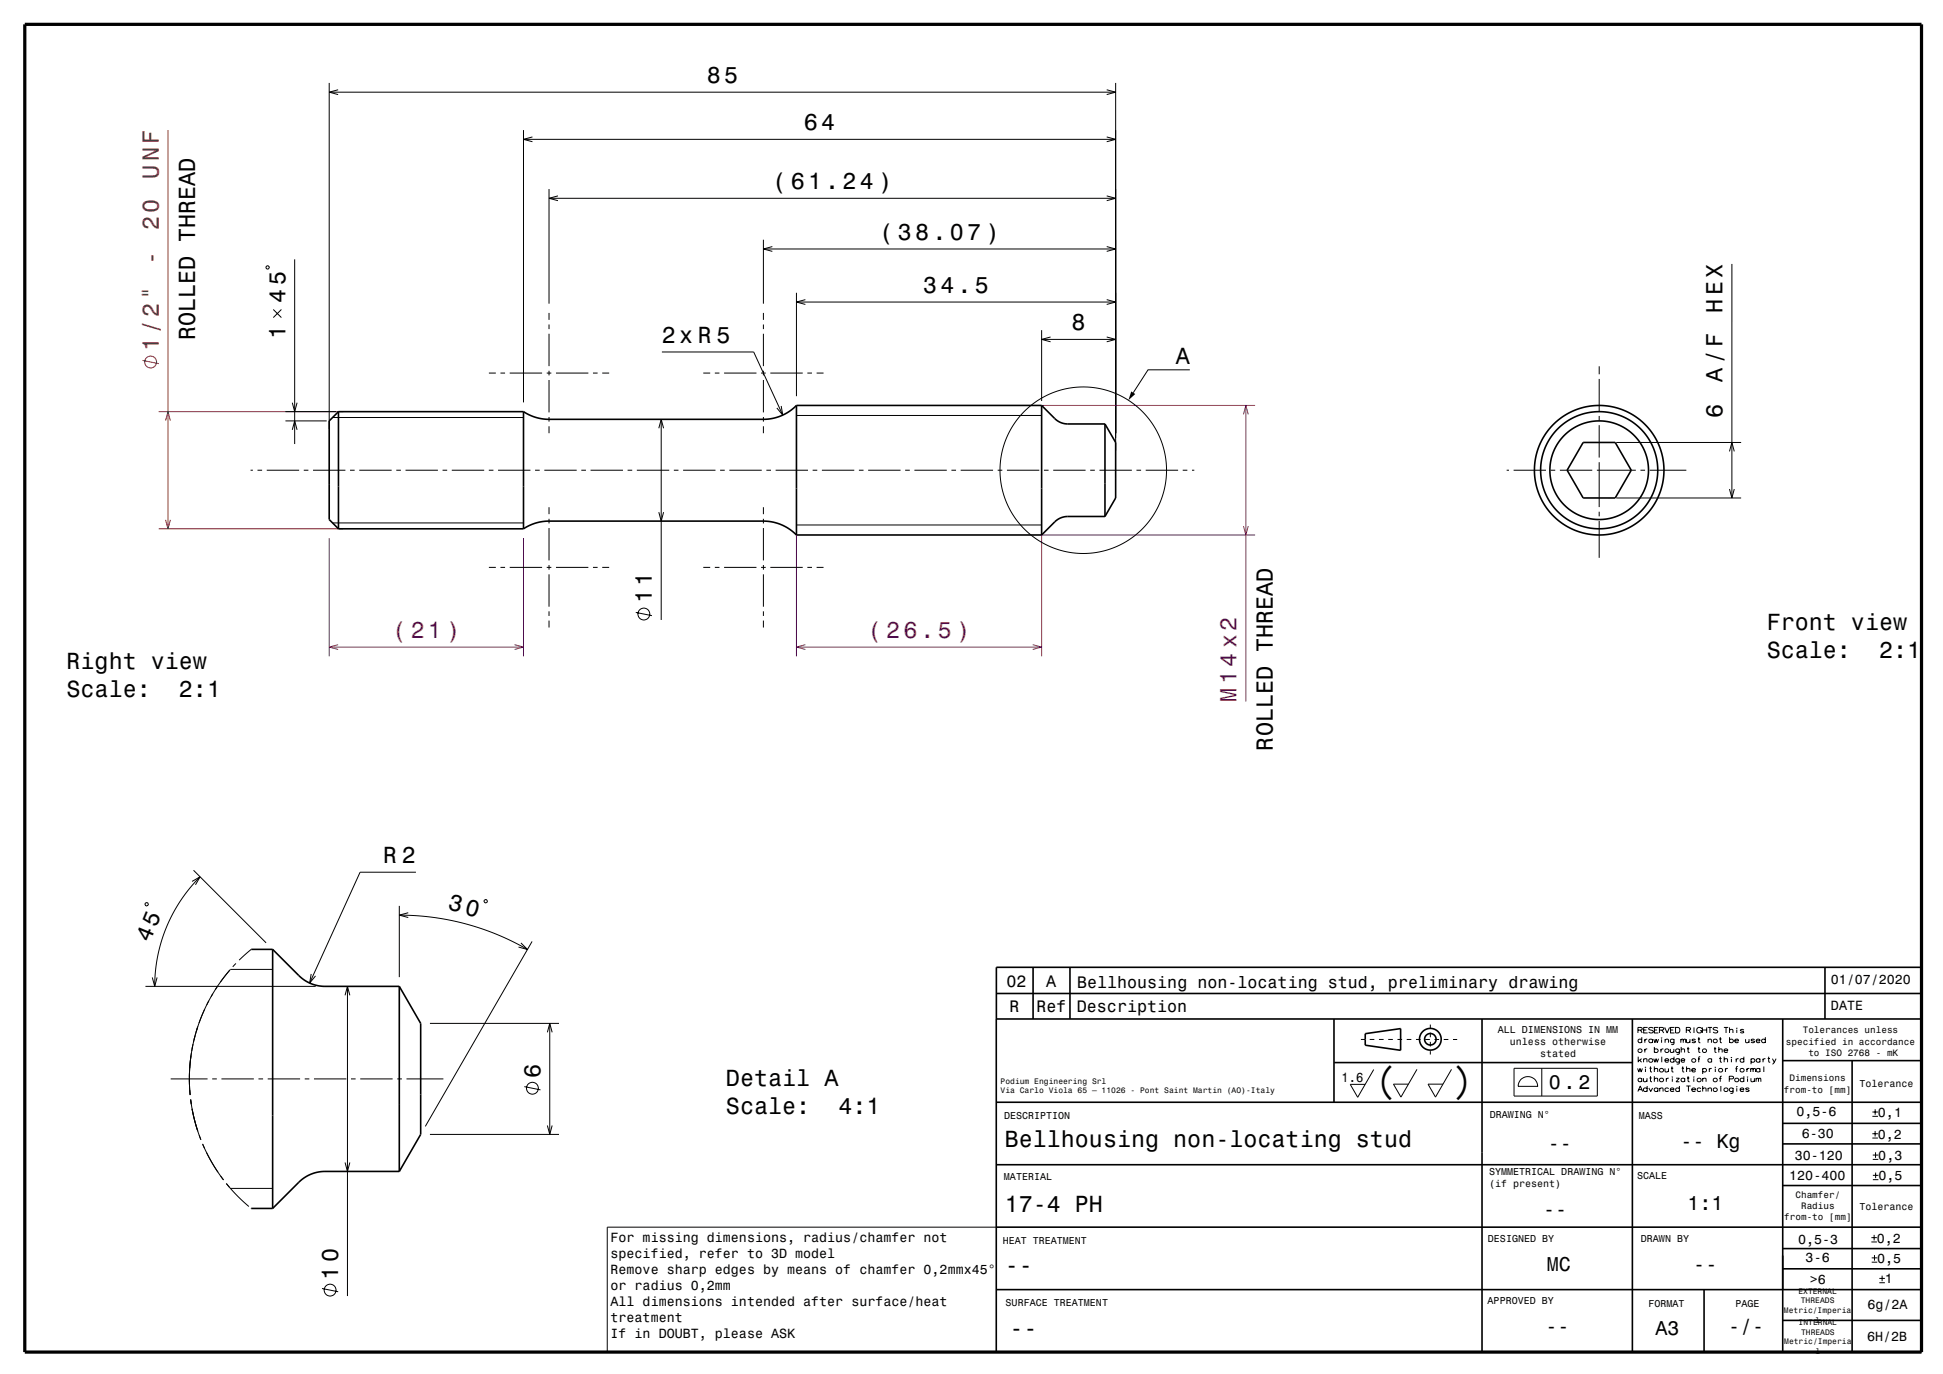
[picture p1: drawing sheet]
<svg xmlns="http://www.w3.org/2000/svg" width="420mm" height="297mm" viewBox="0 0 420 297" stroke-linecap="round" stroke-linejoin="round" font-family="sans-serif">
<g fill="none" stroke="#000" stroke-width=".22">
<path d="M71.2 17.9v74.8M71.2 19.9h170M73.1 19.4l-1.9 .5 1.9 .5M239.2 19.4l2 .5-2 .5M241.2 17.9v79.5M113.2 28.1v58.9M113.2 30.1h128M115.1 29.6l-1.9 .5 1.9 .5M239.2 29.6l2 .5-2 .5M57.7 57.5l.5 .2-.2 .5-.5-.3zM63.7 56.1v39.9M118.7 40.9v24.7"/>
<path d="M118.7 42.9h122.5M120.6 42.3l-1.9 .6 1.9 .5M165 51.8v13.8M165 53.8h76.2M167 53.3l-2 .5 2 .5M239.2 53.3l2 .5-2 .5M239.2 42.3l2 .6-2 .5M374.4 57.1v50.5M59.1 66.9l1.7 1.7M60.8 66.9l-1.7 1.7M118.7 67.6v1.5M118.7 70.1v1"/>
<path d="M118.7 72.1v7M143.1 76.1h19.8l6.3 13.6M165 67.6v1.5M165 70.1v1M165 72.1v7M172.2 63.3v22.3M172.2 65.3h69M174.1 64.8l-1.9 .5 1.9 .5M225.2 71.4v15.3M225.2 73.4h16M227.1 72.8l-1.9 .6 1.9 .5M239.2 72.8l2 .6-2 .5"/>
<path d="M239.2 64.8l2 .5-2 .5M257.2 79.9h-9l-3.2 5M345.7 79.2v1.7M61.7 91h8.9M61.7 89h10.9M63.2 92.9l.5-1.9 .5 1.9M63.2 87l.5 2 .5-2M71.9 90.2h41.3M105.7 80.6h1.5M108.2 80.6h1M110.2 80.6h7M118.2 80.6h1"/>
<path d="M118.7 80.1v1M118.7 82.1v7M118.7 90.1v1M118.7 92.1v1.5M120.2 80.6h7M128.2 80.6h1M130.2 80.6h1.5M142.4 92.6l.5-2 .5 2M142.9 90.6v43.4M152 80.6h1.5M154.5 80.6h1M156.5 80.6h7"/>
<path d="M164.5 80.6h1M165 80.1v1M165 82.1v7M165 90.1v1M165 92.1v1.5M166.5 80.6h7M168.9 87.8l.3 1.9-1.3-1.5M172.2 89.8h53M174.5 80.6h1M176.5 80.6h1.5M345.7 99.9v9.7M345.7 89.9v1"/>
<path d="M345.7 91.9v7M345.7 81.9v7M349.4 95.6h27M373.8 97.6l.6-2 .5 2M54.2 101.6h.5M55.7 101.6h1M57.7 101.6h7M65.7 101.6h1M67.7 101.6h7M71.9 113h41.3M75.7 101.6h1M77.7 101.6h7"/>
<path d="M85.7 101.6h1M87.7 101.6h7M95.7 101.6h1M97.7 101.6h7M105.7 101.6h1M107.7 101.6h7M115.7 101.6h1M117.7 101.6h7M118.7 109.6v1.5M118.7 112.1v1M118.7 114.1v7M125.7 101.6h1"/>
<path d="M127.7 101.6h7M135.7 101.6h1M137.7 101.6h7M142.4 110.7l.5 1.9 .5-1.9M145.7 101.6h1M147.7 101.6h7M155.7 101.6h1M157.7 101.6h7M165 109.6v1.5M165 112.1v1M165 114.1v7M165.7 101.6h1"/>
<path d="M167.7 101.6h7M172.2 113.5h53M175.7 101.6h1M177.7 101.6h7M185.7 101.6h1M187.7 101.6h7M195.7 101.6h1M197.7 101.6h7M205.7 101.6h1M207.7 101.6h7M215.7 101.6h1M217.7 101.6h7"/>
<path d="M225.7 101.6h1M227.7 101.6h7M235.7 101.6h1M237.7 101.6h7M245.7 101.6h1M247.7 101.6h7M255.7 101.6h1M257.7 101.6h.5M325.7 101.6h.5M327.2 101.6h7M335.2 101.6h1M337.2 101.6h7"/>
<path d="M345.2 101.6h8.4M345.7 110.6v1M345.7 112.6v8M349.4 107.6h27M354.6 101.6h1M356.6 101.6h7.9M373.8 105.7l.6 1.9 .5-1.9M105.7 122.6h1.5M108.2 122.6h1M110.2 122.6h7M118.2 122.6h1M118.7 122.1v1"/>
<path d="M118.7 124.1v7M118.7 132.1v1M118.7 134.1v1.5M120.2 122.6h7M128.2 122.6h1M130.2 122.6h1.5M137.4 132.4l3.5 .7M152 122.6h1.5M154.5 122.6h1M156.5 122.6h7M164.5 122.6h1M165 122.1v1"/>
<path d="M165 124.1v7M165 132.1v1M165 134.1v1.5M166.5 122.6h7M174.5 122.6h1M176.5 122.6h1.5M31.4 195.2h.5l.1 .5h-.5zM41.5 190.5l1.8-1-1 1.8M41.8 188.1l15.7 15.7M43.3 189.5l-2.2 2.4-1.8 2.4-1.8 3-1.4 3-1.1 2.8-.8 3.1-.6 3.5-.2 3.5M86.3 197.8l3.5 .1 3.8 .4 3.2 .5 3.9 .9 3.3 1 3.5 1.3 3.4 1.6 3.1 1.6M86.3 195.8v15.4"/>
<path d="M88.2 197.3l-1.9 .5 1.9 .5M89.9 188.5h-12.1l-10.9 24M104.7 194.6l.5-.1 .1 .5-.5 .1zM31.4 213.2h36.8M32.9 211.3l.5 1.9 .6-1.9M44.3 218.1l-1.3 3-1 3.6M45.1 216.3l-.4 .9M46 214.8l-1.5 2.9-1.5 3.4M47.1 213.1l-.6 .8M49.6 209.7l-2.2 3-1.8 2.7M51 208.3l-.7 .7M54.3 205.2l-2.6 2.3"/>
<path d="M58.9 209.5h-9.1l-2.2 2.8M67.3 210.5l-.4 2 1.3-1.5M74.6 215.1l.5-1.9 .5 1.9M75.1 213.2v67M112.6 203.8l1.4 1.4-1.9-.5M115 203.5l-23.1 40M36.9 233.2h8M40.9 233.2l.2 3.5M40.9 233.2h.1M41 231.9l-.1 1M41 235.6l.1 1M41.2 237.6l.6 3.5 .9 3.3"/>
<path d="M41.2 237.7l.2 1M41.3 228.2l-.4 5M41.4 227.7l-.4 3.2v3.7M41.6 226.2l-.2 1M41.7 225.7l-.2 1M42.1 224l-.7 3.4-.4 3.5M42.7 222.1l-.3 .9M42.8 221.9l-1 3.3M45.9 233.2h1M47.9 233.2h7M55.9 233.2h1M57.9 233.2h7"/>
<path d="M65.9 233.2h1M67.9 233.2h7M75.9 233.2h1M77.9 233.2h7M85.9 233.2h1M87.9 233.2h7.9M92.9 221.2h27.9M113.3 234.9l3.5 .7M118.3 223.1l.5-1.9 .6 1.9M118.8 221.2v24M294.2 224.7h.9M296.1 224.7h1"/>
<path d="M296.9 231.2l-3.4 6-1.6-2.8h3.2M298.1 224.7h1M300.1 224.7h1M302.1 224.7h1M304.1 224.7h1M306.1 224.7h1M306.3 231.1l-3.5 6-1.6-2.8h3.2M308.1 224.7h1M309.2 221.5v.7M309.2 223.2v1M309.2 225.2v1M309.2 227.2v.7"/>
<path d="M310.1 224.7h1M312.1 224.7h1M313.8 231.1l-3.5 6-1.6-2.8h3.2M314.1 224.7h.9M327.3 230.9h18v6h-18zM328.9 233.2a2.12 2.12 0 0 1 2.2-.3 2.12 2.12 0 0 1 1.3 1.9h-4.2l.1-.8zM333.3 230.9v6M354 230.9l.3 .8 .2-.8 .3 .8 .2-.8M354 235.9l.6-1.2 .5 1.2M354.1 222.7h.7l.2-.4-.3-.2h-.6v1.2M354.1 228.4v1.2M354.2 235.5h.7"/>
<path d="M354.4 229.2l.5 .4M354.6 222.7l.4 .6M354.9 228.8l-.8 .6M354.9 224.8a.44 .44 0 0 0-.7-.1 .44 .44 0 0 0 0 .6 .44 .44 0 0 0 .7-.1M354.9 233.2a.44 .44 0 0 0-.7-.1 .44 .44 0 0 0 0 .7 .44 .44 0 0 0 .7-.1M354.9 224.2v1.2M354.9 233.1v.7M355.3 233.1v.7h.4l.3-.2M355.3 229l.3-.2 .4 .1v.7M355.3 228.8v.8M355.3 222.6h.6M355.6 224.6v.8"/>
<path d="M355.6 226.7v.8M355.7 230.6h.1M355.7 231v.7M356 233.1v.7M356.1 235.3a.44 .44 0 0 0-.7-.1 .44 .44 0 0 0 0 .7 .44 .44 0 0 0 .7-.1M356.1 234.7v1.2M356.1 224.6l-.4 .1-.1 .2M356.1 226.7l-.4 .1-.1 .3M356.2 222.1h-.9v1.2h.9M356.4 235.2l.4 .7 .4-.7M356.6 230.9h.4M356.6 233h.4"/>
<path d="M356.8 230.5v1l.3 .2M356.8 232.6v1l.3 .2M357.2 224.8a.44 .44 0 0 0-.6-.1 .44 .44 0 0 0 0 .6 .44 .44 0 0 0 .6-.1M357.2 224.6v.8M357.4 222.3l-.4-.2a.43 .43 0 0 0-.6 .3l.8 .4 .2 .3-.6 .2-.4-.2M357.5 224.6l.2 .8 .3-.8 .2 .8 .3-.8M357.5 228.8l.2 .8 .3-.8 .2 .8 .3-.8M357.6 226.9a.44 .44 0 0 1 .7-.1 .44 .44 0 0 1 0 .7 .44 .44 0 0 1-.7-.2M357.6 231.1l.3-.2 .4 .1v.7M357.6 233.2l.3-.1h.4v.7M357.6 226.3v1.2M357.6 230.5v1.2"/>
<path d="M357.6 232.6v1.2M357.6 222.6h.6M358.4 235.3a.44 .44 0 0 0-.7-.1 .44 .44 0 0 0 0 .7 .44 .44 0 0 0 .7-.1M358.4 235.2v.7M358.5 222.1h-.9v1.2h.9M358.7 222.7h.7l.2-.4-.2-.2h-.7v1.2M358.8 235.4l.3-.2h.3l.1 .7M358.8 235.2v.7M359 226.7v.8M359.2 224.3h.1M359.2 224.7v.7M359.2 228.4v1.2"/>
<path d="M359.2 222.7l.4 .6M359.6 226.7l-.4 .1-.2 .3M359.8 222.1l.6 1.2 .5-1.2M359.9 229.2l.2 .4h.3l.3-.2M359.9 230.9l.1 .8h.3l.4-.2M359.9 224.8l.4-.2 .3 .1 .1 .7M359.9 229l.5-.2 .3 .4h-.8zM359.9 224.6v.8M360.2 233.1v.7M360.7 230.9v.8M360.7 235.3a.44 .44 0 0 0-.7-.1 .44 .44 0 0 0 0 .7 .44 .44 0 0 0 .7-.1M360.7 233.1h-.3l-.2 .3"/>
<path d="M361 235.5l.2 .4h.4l.3-.1M361.1 226.7v.7l.4 .1 .3-.2M361.1 235.3l.5-.1 .3 .3h-.9zM361.1 222.6h.6M361.2 230.9h.5M361.4 230.5v1l.3 .2M361.5 232.7h.1M361.5 233.1v.7M361.8 226.7v.8M361.9 224.8a.44 .44 0 0 0-.7-.1 .44 .44 0 0 0 0 .6 .44 .44 0 0 0 .7-.1M361.9 224.6l-.1 1.1h-.5M361.9 229a.44 .44 0 0 0-.7-.1 .44 .44 0 0 0 0 .7 .44 .44 0 0 0 .7-.2"/>
<path d="M361.9 228.4v1.2M362 222.1h-.9v1.2h.9M362.2 222.1h.5a.64 .64 0 0 1 .4 .6 .64 .64 0 0 1-.4 .6h-.5zM362.3 233.1h.7l-.7 .7h.7M363 226.9a.44 .44 0 0 0-.6-.1 .44 .44 0 0 0 0 .7 .44 .44 0 0 0 .6-.2M363 226.7v1.1l-.6 .1M363 229a.44 .44 0 0 0-.6-.1 .44 .44 0 0 0 0 .7 .44 .44 0 0 0 .6-.2M363 228.8v1.1l-.6 .1M363 235.3a.44 .44 0 0 0-.6-.1 .44 .44 0 0 0 0 .7 .44 .44 0 0 0 .6-.1M363 234.7v1.2M363.3 224.8l.3-.2 .3 .2 .3-.2 .2 .8M363.3 224.6v.8"/>
<path d="M363.4 229.2l.2 .4h.3l.3-.2M363.4 226.9l.3-.2 .4 .1v.7M363.4 229l.5-.2 .3 .4h-.8zM363.4 226.3v1.2M363.5 230.9h.5M363.7 230.5v1l.4 .2M363.9 224.8v.6M364.2 233.2a.44 .44 0 0 0-.7-.1 .44 .44 0 0 0 0 .7 .44 .44 0 0 0 .7-.1M364.2 233.1v.7M364.5 222.7h.7l.2-.4-.2-.2h-.7v1.2M364.5 234.7h.9M364.5 224.6l.1 .7 .4 .1 .3-.2"/>
<path d="M364.6 231.1l.3-.2 .3 .1 .1 .7M364.6 230.5v1.2M364.7 226.7h.5M364.7 233h.5M364.9 226.3v1l.3 .2M364.9 232.6v1l.3 .2M365 234.7v1.2M365.1 222.7l.3 .6M365.3 224.6v.8M365.7 231.3l.2 .4h.3l.3-.2M365.7 235.5l.2 .4h.3l.3-.1M365.7 231.1l.5-.2 .3 .4h-.8z"/>
<path d="M365.7 235.3l.5-.1 .3 .3h-.8zM366.1 232.7h.1M366.1 233.1v.7M366.2 222.1v1.2M366.5 224.8l-.3-.2-.3 .1-.2 .1 .8 .5-.5 .1-.3-.2M367 224.6h.5M367 226.7h.5M367 228.9h.5M367.2 224.2v1l.4 .2M367.2 226.3v1l.4 .2M367.5 228.4l-.3 .2v1M367.7 235.3a.44 .44 0 0 0-.7-.1 .44 .44 0 0 0 0 .7 .44 .44 0 0 0 .7-.1"/>
<path d="M367.9 222.4a.59 .59 0 0 0-.9-.2 .59 .59 0 0 0 0 .9 .59 .59 0 0 0 .9-.1v-.2h-.4M368 222.6h.9M368 222.1v1.2M368.1 231.1a.45 .45 0 0 1 .6-.1 .45 .45 0 0 1 0 .7 .45 .45 0 0 1-.6-.2M368.1 233.2l.3-.1h.3l.1 .7M368.1 235.4l.3-.2h.3l.1 .7M368.1 230.9v1.2M368.1 233.1v.7M368.1 234.7v1.2M368.9 222.1v1.2M369.2 222.1h.9M369.2 224.8l.3-.2 .4 .1 .1 .7"/>
<path d="M369.2 235.4l.3-.2h.4l.1 .7M369.2 224.6v.8M369.2 235.2v.7M369.5 230.9v.8M369.6 222.1v1.2M370 229a.44 .44 0 0 0-.7-.1 .44 .44 0 0 0 0 .7 .44 .44 0 0 0 .7-.2M370 228.8v.8M370 230.9l-.3 .1-.2 .3M370.5 226.7h.5M370.7 226.3v1l.3 .2M370.8 230.6h.1M370.8 231v.7"/>
<path d="M371.3 222.3l-.4-.2a.43 .43 0 0 0-.6 .3l1 .5a.57 .57 0 0 1-1 .2M371.5 226.9l.4-.2 .3 .1 .1 .7M371.5 226.3v1.2M371.7 224.6h.4M371.7 228.8h.4M371.7 233.1h.4M371.9 224.2v1l.3 .2M371.9 228.4v1l.3 .2M372 234.7v1.2M372.2 232.6l-.4 .2v1M372.6 222.1h1M372.7 227.1l.2 .4h.3l.3-.2"/>
<path d="M372.7 226.9l.5-.2 .3 .4h-.8zM372.7 229l.3-.2 .4 .1v.7M372.7 228.4v1.2M373 230.9v.8M373.1 222.1v1.2M373.5 230.9l-.3 .1-.2 .3M373.8 233.2h.7l.2-.4-.2-.2h-.7v1.2M373.9 222.7l.3-.2 .3 .1 .1 .7M373.9 224.8a.45 .45 0 0 1 .6-.1 .45 .45 0 0 1 0 .7 .45 .45 0 0 1-.6-.2M373.9 222.1v1.2M373.9 224.2v1.2M374.3 228.5h.1"/>
<path d="M374.3 228.9v.7M374.6 235.3a.44 .44 0 0 0-.6-.1 .44 .44 0 0 0 0 .7 .44 .44 0 0 0 .6-.1M374.6 235.2v1l-.5 .1M375 224.9l.2 .5h.3l.3-.2M375 224.8l.5-.2 .3 .4h-.8zM375.2 231h.4M375.3 228.8v.8M375.4 222.2h.1M375.4 234.9h.1M375.4 222.6v.7M375.4 235.2v.7M375.7 230.5l-.4 .2v1"/>
<path d="M375.8 228.8l-.3 .1-.2 .3M376.1 235.5l.2 .4h.4l.3-.1M376.2 235.3l.5-.1 .3 .3h-.9zM377 222.7l-.3-.2h-.4l-.1 .2 .8 .4-.5 .2-.3-.2M377 229a.44 .44 0 0 0-.7-.1 .44 .44 0 0 0 0 .7 .44 .44 0 0 0 .7-.2M377 233.2a.44 .44 0 0 0-.7-.1 .44 .44 0 0 0 0 .7 .44 .44 0 0 0 .7-.1M377 228.4v1.2M377 232.6v1.2M377.3 224.6l.1 .7 .3 .1 .4-.2M377.6 230.9v.8M377.8 232.7h.1M377.8 233.1v.7"/>
<path d="M378.1 224.6v.8M378.1 235.3l-.3-.1-.5 .1 .8 .4-.1 .2-.7-.1M378.1 230.9l-.3 .1-.2 .3M378.4 231.2l.3-.3 .3 .3 .3-.3 .2 .8M378.4 230.9v.8M378.5 233.1v.7h.4l.3-.2M378.5 229a.45 .45 0 0 1 .7-.1 .45 .45 0 0 1 0 .7 .45 .45 0 0 1-.7-.2M378.5 228.8v1.2M379 231.2v.5M379.2 233.1v.7M379.3 224.8l-.3-.2-.3 .1-.2 .1 .8 .5-.5 .1-.3-.2M379.6 233.3l.3-.2 .2 .2 .4-.2 .1 .7"/>
<path d="M379.6 233.1v.7M379.6 224.9l.2 .5h.4l.2-.2M379.7 224.8l.5-.2 .2 .4h-.8zM380.1 233.3v.5M380.4 229a.44 .44 0 0 0-.6-.1 .44 .44 0 0 0 0 .7 .44 .44 0 0 0 .6-.2M380.4 231.1a.44 .44 0 0 0-.6-.1 .44 .44 0 0 0 0 .7 .44 .44 0 0 0 .6-.2M380.4 228.8v.8M380.4 230.9v.8M381.1 228.8v.8M381.3 230.5v1.2M381.6 224.8a.44 .44 0 0 0-.7-.1 .44 .44 0 0 0 0 .6 .44 .44 0 0 0 .7-.1M381.6 224.2v1.2"/>
<path d="M381.6 228.8l-.3 .1-.2 .3M382.1 228.8h.5M382.3 228.4v1l.3 .2M383.1 228.8l.4 .8M383.9 228.8l-.5 1-.3 .2M405.3 239.8v1.2M42.8 244.6l-1.3-4.9 .7 3.1 1.2 3.6M43.1 245.4l.3 .9M43.8 247.3l1.4 2.9 1.9 3.2M43.8 247.3l.4 .9M44.7 249.1l1.6 3.1 2 2.9M47.7 254.2l.6 .8"/>
<path d="M48.9 255.8l2.5 2.8 2.4 2.2M49 255.9l.6 .7M49.8 256.9h9.1M74.6 251.3l.5 1.9 .5-1.9M92.9 245.2h27.9M118.3 243.3l.5 1.9 .6-1.9M404.7 246h1.2M404.7 245.1h1.2M404.7 241.3h1.2M404.7 240.4h1.2M404.8 250.6h1.2M404.8 249.7h1.2"/>
<path d="M404.8 255h1.2M404.8 254.1h1.2M405.3 244.5v1.2M405.4 249.1v1.2M405.4 253.5v1.2M54.2 261.2h.1M69.6 278.5l3.5 .7M215.4 265.3h-84.1v27M404.5 268.5h1.2M404.5 267.5h1.2M404.6 272.8h1.2M404.6 271.9h1.2"/>
<path d="M405.1 266.9v1.2M405.2 271.3v1.2M406.2 277.3h1.2M406.2 276.3h1.2M406.8 275.7v1.2"/>
<circle cx="234.2" cy="101.6" r="18"/>
<circle cx="139.2" cy="132.7" r="1.28"/>
<circle cx="115.1" cy="235.2" r="1.28"/>
<circle cx="354.5" cy="227.1" r=".43"/>
<circle cx="356.8" cy="229.3" r=".43"/>
<circle cx="359.2" cy="231.4" r=".43"/>
<circle cx="359.2" cy="233.5" r=".43"/>
<circle cx="360.3" cy="227.1" r=".43"/>
<circle cx="366.1" cy="229.3" r=".43"/>
<circle cx="367.3" cy="233.5" r=".43"/>
<circle cx="368.4" cy="227.1" r=".43"/>
<circle cx="370.8" cy="225" r=".43"/>
<circle cx="370.8" cy="233.5" r=".43"/>
<circle cx="370.8" cy="235.6" r=".43"/>
<circle cx="371.9" cy="231.4" r=".43"/>
<circle cx="373.1" cy="235.6" r=".43"/>
<circle cx="375.4" cy="233.5" r=".43"/>
<circle cx="376.6" cy="231.4" r=".43"/>
<circle cx="71.4" cy="278.9" r="1.28"/>
</g>
<g fill="none" stroke="#800080" stroke-width=".22">
<path d="M225.3 87.6h46M268.8 89.6l.5-2 .5 2M269.3 87.6v64M71.2 116.3v25.6M113.2 116.3v25.6M172.2 115.6v26.3M225.2 115.6v26.3M225.3 115.6h46M268.8 113.7l.5 1.9 .5-1.9M71.2 139.9h42M73.1 139.4l-1.9 .5 1.9 .5M111.2 139.4l2 .5-2 .5"/>
<path d="M172.2 139.9h53M174.1 139.4l-1.9 .5 1.9 .5M223.2 139.4l2 .5-2 .5"/>
</g>
<g fill="none" stroke="#804000" stroke-width=".22">
<path d="M36.3 28.1v86.2M30.8 77.9l3.5 .7M34.3 89h39.9M35.8 90.9l.5-1.9 .5 1.9M34.3 114.3h39.9M35.8 112.4l.5 1.9 .5-1.9"/>
<circle cx="32.6" cy="78.3" r="1.28"/>
</g>
<g fill="none" stroke="#000" stroke-width=".35">
<path d="M73.2 89v25.3M73.2 89l-2 2v21.3l2 2M73.2 89h40M113.2 89v25.3M172.2 87.6a10 10 0 0 1-7.2 3h-46.3a10 10 0 0 1-5.5-1.6M172.2 87.6v28M172.2 87.6h53M225.2 87.6l3 3 1.5 .9 1.1 .1h8.1M225.2 87.6v28M238.9 91.6l2.3 4v12l-2.3 4M238.9 91.6v20M342.2 95.6h6.9l3.5 6-3.5 6h-6.9l-3.4-6z"/>
<path d="M73.2 114.3h40M113.2 114.3a10 10 0 0 1 5.5-1.7h46.3a10 10 0 0 1 7.2 3M172.2 115.6h53M238.9 111.6h-8.1l-1.2 .2-1.3 .8-3.1 3M54.3 205.2h4.6M58.9 205.2l5.7 5.7a8 8 0 0 0 5.6 2.3h16.1M58.9 205.2v56M86.3 213.2l4.6 8v24l-4.6 8M86.3 213.2v40M215.5 214.7h200.1M223.3 209.1v11.2M231.3 209.1v11.1"/>
<path d="M394.5 209.1v11.2M415.4 206.8v85.5h-200v-83.2h200M215.4 220.3h200M215.4 238.3h200M288.4 220.3v18M288.4 229.7h64.5M295.1 223.4l7.7-1.1v4.7l-7.7-1.1zM320.4 220.3v72M352.9 220.3v72M385.4 220.3v72M385.4 229.3h30M400.4 229.3v63"/>
<path d="M86.3 253.2h-16.1a8 8 0 0 0-5.6 2.4l-5.7 5.6M215.4 251.8h200M385.4 247.3h30M385.4 256.3h30M385.4 242.8h30M54.3 261.2h4.6M215.4 265.3h200M215.4 278.8h200M368.4 278.8v13.5M385.4 274.3h30M385.4 269.9h30M385.3 285.4h30"/>
<circle cx="345.7" cy="101.6" r="10.7"/>
<circle cx="345.7" cy="101.6" r="12.7"/>
<circle cx="345.7" cy="101.6" r="14"/>
<circle cx="309.2" cy="224.6" r="1.25"/>
<circle cx="309.2" cy="224.6" r="2.35"/>
</g>
<path d="M5.4 5.3h410v287h-410z" fill="none" stroke="#000" stroke-width=".7" stroke-linecap="butt"/>
<path d="M244.5 84.6l.9 .6-1.5 1.3z" fill-rule="evenodd" fill="#000"/>
<g font-size="8.9">
<text x="298.4" y="237.2">(</text>
<text x="314.6" y="237.2">)</text>
</g>
<text font-size="5.1" x="96.7" y="196.6" transform="rotate(15 96.7 196.6)">30</text>
<g font-size="5">
<text x="152.8" y="17.9">85</text>
<text x="173.8" y="28.1">64</text>
<text x="166.9" y="40.9">( 61.24 )</text>
<text x="190.1" y="51.8">( 38.07 )</text>
<text x="61.7" y="65.4" transform="rotate(-90 61.7 65.4)">45</text>
<text x="199.5" y="63.3">34.5</text>
<text x="231.6" y="71.4">8</text>
<text x="372.4" y="67.6" transform="rotate(-90 372.4 67.6)">HEX</text>
<text x="42.2" y="73.6" transform="rotate(-90 42.2 73.6)">ROLLED THREAD</text>
<text x="61.7" y="73.2" transform="rotate(-90 61.7 73.2)">1</text>
<text x="143.1" y="74.1">2x R 5</text>
<text x="254.2" y="78.7">A</text>
<text x="372.4" y="82.5" transform="rotate(-90 372.4 82.5)">A/F</text>
<text x="372.4" y="90.3" transform="rotate(-90 372.4 90.3)">6</text>
<text x="140.9" y="130.4" transform="rotate(-90 140.9 130.4)">11</text>
<text x="381.9" y="136.1">Front view</text>
<text x="381.9" y="142.1">Scale:</text>
<text x="406.2" y="142.1">2:1</text>
<text x="14.4" y="144.7">Right view</text>
<text x="14.4" y="150.7">Scale:</text>
<text x="38.7" y="150.7">2:1</text>
<text x="275.2" y="162.2" transform="rotate(-90 275.2 162.2)">ROLLED THREAD</text>
<text x="82.8" y="186.5">R 2</text>
<text x="32.4" y="203.9" transform="rotate(-68 32.4 203.9)">45</text>
<text x="116.8" y="232.9" transform="rotate(-90 116.8 232.9)">6</text>
<text x="156.9" y="234.7">Detail A</text>
<text x="156.9" y="240.7">Scale:</text>
<text x="181.2" y="240.7">4:1</text>
<text x="217.2" y="247.9">Bellhousing non-locating stud</text>
<text x="217.2" y="261.9">17-4 PH</text>
<text x="217.2" y="275.1">--</text>
<text x="73.1" y="276.6" transform="rotate(-90 73.1 276.6)">10</text>
<text x="218.2" y="288.8">--</text>
</g>
<g font-size="5" fill="#804000">
<text x="34.3" y="38.6" transform="rotate(-90 34.3 38.6)">UNF</text>
<text x="34.3" y="49.8" transform="rotate(-90 34.3 49.8)">20</text>
<text x="34.3" y="57.3" transform="rotate(-90 34.3 57.3)">-</text>
<text x="34.3" y="76" transform="rotate(-90 34.3 76)">1/2&quot;</text>
</g>
<g font-size="5" fill="#800080">
<text x="84.7" y="137.9">( 21 )</text>
<text x="187.5" y="137.9">( 26.5 )</text>
<text x="267.3" y="151.6" transform="rotate(-90 267.3 151.6)">M14 x2</text>
</g>
<g font-size="4.3">
<text x="334.8" y="235.4">0.2</text>
<text x="334.6" y="248.6">--</text>
<text x="363.3" y="248.2">-- Kg</text>
<text x="333.6" y="262.9">--</text>
<text x="364.8" y="261.6">1:1</text>
<text x="334.3" y="274.7">MC</text>
<text x="366" y="274.8">--</text>
<text x="334.1" y="288.1">--</text>
<text x="357.9" y="288.6">A3</text>
<text x="373.5" y="288.2">-/-</text>
</g>
<g font-size="3.6">
<text x="217.6" y="213.3">02</text>
<text x="226.1" y="213.3">A</text>
<text x="232.8" y="213.5">Bellhousing non-locating stud, preliminary drawing</text>
<text x="218.2" y="218.7">R</text>
<text x="224.1" y="218.7">Ref</text>
<text x="232.8" y="218.7">Description</text>
</g>
<g font-size="2.9">
<text x="395.7" y="212.8">01/07/2020</text>
<text x="395.8" y="218.2">DATE</text>
<text x="290" y="233.8">1.6</text>
<text x="388.3" y="241.3">0,5-6</text>
<text x="405.9" y="241.4">0,1</text>
<text x="388" y="250.7">30-120</text>
<text x="389.5" y="246.1">6-30</text>
<text x="405.9" y="246.1">0,2</text>
<text x="406" y="250.7">0,3</text>
<text x="386.8" y="255">120-400</text>
<text x="406" y="255.1">0,5</text>
<text x="132" y="268.5">For missing dimensions, radius/chamfer not</text>
<text x="388.7" y="268.8">0,5-3</text>
<text x="405.7" y="268.6">0,2</text>
<text x="132" y="272">specified, refer to 3D model</text>
<text x="132" y="275.4">Remove sharp edges by means of chamfer 0,2mmx45°</text>
<text x="390.3" y="272.9">3-6</text>
<text x="405.8" y="273">0,5</text>
<text x="132" y="278.9">or radius 0,2mm</text>
<text x="391.2" y="277.5">&gt;6</text>
<text x="407.4" y="277.4">1</text>
<text x="132" y="282.3">All dimensions intended after surface/heat</text>
<text x="132" y="285.8">treatment</text>
<text x="403.7" y="283">6g/2A</text>
<text x="132" y="289.2">If in DOUBT, please ASK</text>
<text x="403.6" y="289.8">6H/2B</text>
</g>
<g font-size="2.2">
<text x="323.8" y="223.2">ALL DIMENSIONS IN MM</text>
<text x="326.4" y="225.8">unless otherwise</text>
<text x="332.9" y="228.4">stated</text>
<text x="401.9" y="234.9">Tolerance</text>
<text x="217" y="241.8">DESCRIPTION</text>
<text x="322" y="241.7">DRAWING N°</text>
<text x="354.3" y="242">MASS</text>
<text x="217" y="255">MATERIAL</text>
<text x="321.9" y="254">SYMMETRICAL DRAWING N°</text>
<text x="321.9" y="256.6">(if present)</text>
<text x="353.9" y="254.8">SCALE</text>
<text x="401.9" y="261.5">Tolerance</text>
<text x="216.7" y="269">HEAT TREATMENT</text>
<text x="321.6" y="268.5">DESIGNED BY</text>
<text x="354.7" y="268.5">DRAWN BY</text>
<text x="321.6" y="281.8">APPROVED BY</text>
<text x="217.4" y="282.2">SURFACE TREATMENT</text>
<text x="356.3" y="282.6">FORMAT</text>
<text x="375.1" y="282.5">PAGE</text>
</g>
<g font-size="2">
<text x="386" y="225.8">specified in accordance</text>
<text x="389.7" y="223.4">Tolerances unless</text>
<text x="386.8" y="233.8">Dimensions</text>
<text x="390.9" y="228.2">to ISO 2768 - mK</text>
<text x="385.6" y="236.2">from-to [mm]</text>
<text x="385.7" y="263.8">from-to [mm]</text>
<text x="388.1" y="258.9">Chamfer/</text>
<text x="389.3" y="261.3">Radius</text>
</g>
<g font-size="1.7">
<text x="216.3" y="234.2">Podium Engineering Srl</text>
<text x="216.3" y="236.3">Via Carlo Viola 65 – 11026 - Pont Saint Martin (AO)-Italy</text>
<text x="388.7" y="279.7">EXTERNAL</text>
<text x="389.3" y="281.7">THREADS</text>
<text x="385.6" y="283.8">Metric/Imperia</text>
<text x="388.8" y="286.4">INTERNAL</text>
<text x="392.4" y="285.9">l</text>
<text x="385.7" y="290.5">Metric/Imperia</text>
<text x="389.3" y="288.5">THREADS</text>
<text x="392.4" y="292.6">l</text>
</g>
</svg>
